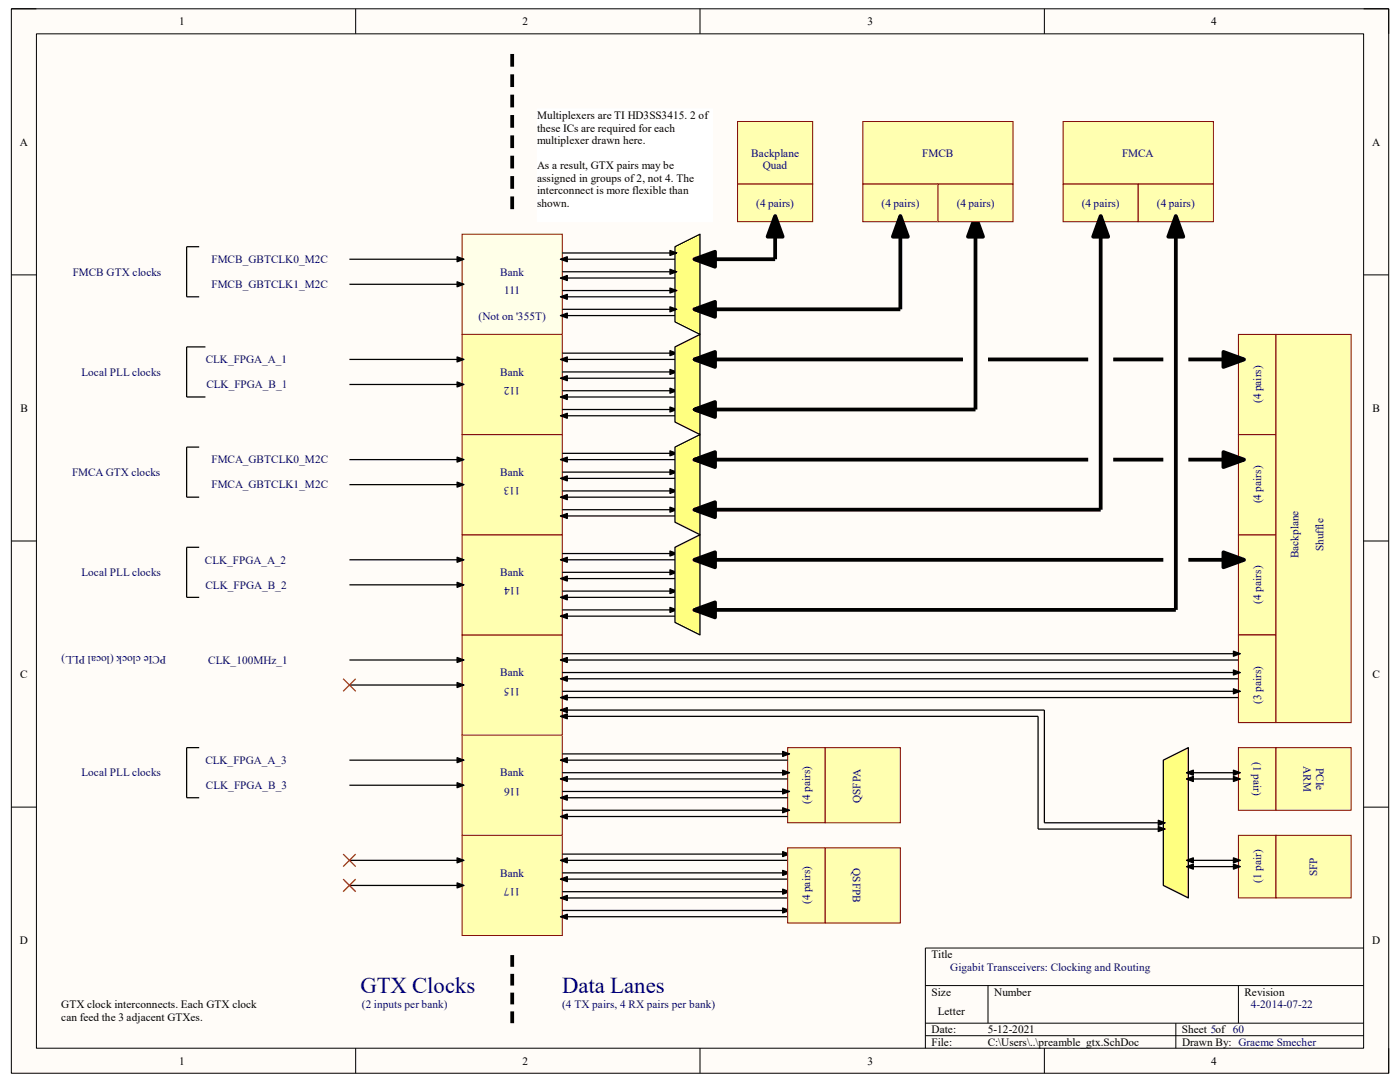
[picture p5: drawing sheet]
<svg xmlns="http://www.w3.org/2000/svg" width="279mm" height="216mm" viewBox="0 0 279 216" stroke-linecap="round" stroke-linejoin="round" font-family="sans-serif">
<path d="M2.3 1.8h274.8v212.4h-274.8z" fill-rule="evenodd" fill="#fffcf8"/>
<path d="M2.3 1.8h274.8v212.4h-274.8z" fill="none" stroke="#000" stroke-width=".2"/>
<path d="M7.3 6.8h264.8v202.4h-264.8z" fill-rule="evenodd" fill="#fffcf8"/>
<g fill="none" stroke="#000" stroke-width=".2">
<path d="M2.3 1.8h5M7.3 6.8h264.8v202.4h-264.8zM71 1.8v4.9M139.7 1.8v4.9M208.4 1.8v5M272.1 1.8h5v5M2.3 54.9h5M272.1 54.9h5M2.3 107.9h5M272.1 107.9h5M2.3 161.1h5M272.1 161.1h5"/>
<path d="M184.7 196.7h87.4M197.2 196.7v7.5M247.2 196.7v7.5M272.1 189.2h-87.4v20M71 209.2v5M139.7 209.2v5M184.7 204.2h87.4M184.7 206.7h87.4M208.4 209.2v5M234.7 204.2v5M277.1 209.2v5"/>
</g>
<path d="M134.7 49.2l5-2.5v20l-5-2.5z" fill-rule="evenodd" fill="#ffff80"/>
<path d="M134.7 49.2l5-2.5v20l-5-2.5z" fill="none" stroke="#000" stroke-width=".25"/>
<path d="M247.2 106.7h7.5v20h-7.5z" fill-rule="evenodd" fill="#ffffb0"/>
<path d="M247.2 106.7h7.5v20h-7.5z" fill="none" stroke="#800000" stroke-width=".2"/>
<path d="M247.2 126.7h7.5v17.5h-7.5z" fill-rule="evenodd" fill="#ffffb0"/>
<path d="M247.2 126.7h7.5v17.5h-7.5z" fill="none" stroke="#800000" stroke-width=".2"/>
<path d="M247.2 86.7h7.5v20h-7.5z" fill-rule="evenodd" fill="#ffffb0"/>
<path d="M247.2 86.7h7.5v20h-7.5z" fill="none" stroke="#800000" stroke-width=".2"/>
<path d="M247.2 66.7h7.5v20h-7.5z" fill-rule="evenodd" fill="#ffffb0"/>
<path d="M247.2 66.7h7.5v20h-7.5z" fill="none" stroke="#800000" stroke-width=".2"/>
<path d="M157.2 149.2h7.5v15h-7.5z" fill-rule="evenodd" fill="#ffffb0"/>
<path d="M157.2 149.2h7.5v15h-7.5z" fill="none" stroke="#800000" stroke-width=".2"/>
<path d="M147.2 24.2h15v12.5h-15z" fill-rule="evenodd" fill="#ffffb0"/>
<path d="M147.2 24.2h15v12.5h-15z" fill="none" stroke="#800000" stroke-width=".2"/>
<path d="M147.2 36.7h15v7.5h-15z" fill-rule="evenodd" fill="#ffffb0"/>
<path d="M147.2 36.7h15v7.5h-15z" fill="none" stroke="#800000" stroke-width=".2"/>
<path d="M172.2 24.2h30v12.5h-30z" fill-rule="evenodd" fill="#ffffb0"/>
<path d="M172.2 24.2h30v12.5h-30z" fill="none" stroke="#800000" stroke-width=".2"/>
<path d="M92.2 166.7h20v20h-20z" fill-rule="evenodd" fill="#ffffb0"/>
<path d="M92.2 166.7h20v20h-20z" fill="none" stroke="#800000" stroke-width=".2"/>
<path d="M92.2 146.7h20v20h-20z" fill-rule="evenodd" fill="#ffffb0"/>
<path d="M92.2 146.7h20v20h-20z" fill="none" stroke="#800000" stroke-width=".2"/>
<path d="M92.2 126.7h20v20h-20z" fill-rule="evenodd" fill="#ffffb0"/>
<path d="M92.2 126.7h20v20h-20z" fill="none" stroke="#800000" stroke-width=".2"/>
<path d="M92.2 106.7h20v20h-20z" fill-rule="evenodd" fill="#ffffb0"/>
<path d="M92.2 106.7h20v20h-20z" fill="none" stroke="#800000" stroke-width=".2"/>
<path d="M92.2 86.7h20v20h-20z" fill-rule="evenodd" fill="#ffffb0"/>
<path d="M92.2 86.7h20v20h-20z" fill="none" stroke="#800000" stroke-width=".2"/>
<path d="M92.2 66.7h20v20h-20z" fill-rule="evenodd" fill="#ffffb0"/>
<path d="M92.2 66.7h20v20h-20z" fill="none" stroke="#800000" stroke-width=".2"/>
<path d="M92.2 46.7h20v20h-20z" fill-rule="evenodd" fill="#ffffe8"/>
<path d="M92.2 46.7h20v20h-20z" fill="none" stroke="#800000" stroke-width=".2"/>
<g fill="none" stroke="#000" stroke-width=".25">
<path d="M39.7 49.2h-2.5v10h2.5M69.7 51.7h22.5M69.7 56.7h22.5M91.2 51.2l1.4 .5-1.4 .5zM91.2 56.2l1.4 .5-1.4 .5zM111.8 51.7l1.4-.5v1zM111.8 55.5l1.4-.5v1zM111.8 59.2l1.4-.5v1zM112.2 51.7h22.5M112.2 59.2h22.5M112.2 50.5h22.5M112.2 55.5h22.5"/>
<path d="M112.2 54.2h22.5M112.2 58h22.5M133.7 50l1.4 .5-1.4 .5zM133.7 53.7l1.4 .5-1.4 .5zM133.7 57.5l1.4 .5-1.4 .5zM41 69.2h-3.8v10h3.8M69.7 71.7h22.5M69.7 76.7h22.5M91.2 71.2l1.4 .5-1.4 .5zM91.2 76.2l1.4 .5-1.4 .5zM111.8 71.7l1.4-.5v1zM111.8 75.5l1.4-.5v1z"/>
<path d="M111.8 79.2l1.4-.5v1zM111.8 63l1.4-.5v1zM112.2 71.7h22.5M112.2 79.2h22.5M112.2 70.5h22.5M112.2 75.5h22.5M112.2 74.2h22.5M112.2 78h22.5M112.2 63h22.5M112.2 61.7h22.5M133.7 70l1.4 .5-1.4 .5zM133.7 73.7l1.4 .5-1.4 .5z"/>
<path d="M133.7 77.5l1.4 .5-1.4 .5zM133.7 61.2l1.4 .5-1.4 .5zM39.8 89.2h-2.6v10h2.6M69.7 91.7h22.5M69.7 96.7h22.5M91.2 91.2l1.4 .5-1.4 .5zM91.2 96.2l1.4 .5-1.4 .5zM111.8 83l1.4-.5v1zM111.8 91.7l1.4-.5v1zM111.8 95.5l1.4-.5v1zM111.8 99.2l1.4-.5v1zM112.2 91.7h22.5"/>
<path d="M112.2 99.2h22.5M112.2 83h22.5M112.2 81.7h22.5M112.2 90.5h22.5M112.2 95.5h22.5M112.2 94.2h22.5M112.2 98h22.5M133.7 81.2l1.4 .5-1.4 .5zM133.7 90l1.4 .5-1.4 .5zM133.7 93.7l1.4 .5-1.4 .5zM133.7 97.5l1.4 .5-1.4 .5zM39.8 109.2h-2.6v10h2.6"/>
<path d="M69.7 111.7h22.5M69.7 116.7h22.5M91.2 111.2l1.4 .5-1.4 .5zM91.2 116.2l1.4 .5-1.4 .5zM111.8 103l1.4-.5v1zM111.8 111.7l1.4-.5v1zM111.8 115.4l1.4-.4v1zM111.8 119.2l1.4-.5v1zM112.2 111.7h22.5M112.2 119.2h22.5M112.2 103h22.5M112.2 101.7h22.5"/>
<path d="M112.2 110.5h22.5M112.2 115.4h22.5M112.2 114.2h22.5M112.2 117.9h22.5M133.7 101.2l1.4 .5-1.4 .5zM133.7 110l1.4 .5-1.4 .5zM133.7 113.7l1.4 .5-1.4 .5zM133.7 117.4l1.4 .5-1.4 .5zM69.7 131.7h22.5M69.7 136.7h22.5M91.2 131.2l1.4 .5-1.4 .5zM91.2 136.2l1.4 .5-1.4 .5z"/>
<path d="M111.8 122.9l1.4-.5v1zM111.8 131.7l1.4-.5v1zM112.2 131.7h135M112.2 122.9h22.5M112.2 121.7h22.5M112.2 130.4h135M133.7 121.2l1.4 .5-1.4 .5zM246.2 129.9l1.3 .5-1.3 .5zM39.8 149.2h-2.6v10h2.6M69.7 151.7h22.5M69.7 156.7h22.5M91.2 151.2l1.4 .5-1.4 .5z"/>
<path d="M91.2 156.2l1.4 .5-1.4 .5zM111.8 151.7l1.4-.5v1zM112.2 151.7h45M112.2 150.4h45M156.2 149.9l1.4 .5-1.4 .5zM69.7 171.7h22.5M69.7 176.7h22.5M91.2 171.2l1.4 .5-1.4 .5zM91.2 176.2l1.4 .5-1.4 .5z"/>
</g>
<g fill="#000">
<path d="M91.2 51.2l1.4 .5-1.4 .5zM91.2 56.2l1.4 .5-1.4 .5zM111.8 51.7l1.4-.5v1zM111.8 55.5l1.4-.5v1zM111.8 59.2l1.4-.5v1zM133.7 50l1.4 .5-1.4 .5zM133.7 53.7l1.4 .5-1.4 .5zM133.7 57.5l1.4 .5-1.4 .5zM91.2 71.2l1.4 .5-1.4 .5zM91.2 76.2l1.4 .5-1.4 .5zM111.8 71.7l1.4-.5v1zM111.8 75.5l1.4-.5v1z"/>
<path d="M111.8 79.2l1.4-.5v1zM111.8 63l1.4-.5v1zM133.7 70l1.4 .5-1.4 .5zM133.7 73.7l1.4 .5-1.4 .5zM133.7 77.5l1.4 .5-1.4 .5zM133.7 61.2l1.4 .5-1.4 .5zM91.2 91.2l1.4 .5-1.4 .5zM91.2 96.2l1.4 .5-1.4 .5zM111.8 83l1.4-.5v1zM111.8 91.7l1.4-.5v1zM111.8 95.5l1.4-.5v1zM111.8 99.2l1.4-.5v1z"/>
<path d="M133.7 81.2l1.4 .5-1.4 .5zM133.7 90l1.4 .5-1.4 .5zM133.7 93.7l1.4 .5-1.4 .5zM133.7 97.5l1.4 .5-1.4 .5zM91.2 111.2l1.4 .5-1.4 .5zM91.2 116.2l1.4 .5-1.4 .5zM111.8 103l1.4-.5v1zM111.8 111.7l1.4-.5v1zM111.8 115.4l1.4-.4v1zM111.8 119.2l1.4-.5v1zM133.7 101.2l1.4 .5-1.4 .5zM133.7 110l1.4 .5-1.4 .5z"/>
<path d="M133.7 113.7l1.4 .5-1.4 .5zM133.7 117.4l1.4 .5-1.4 .5zM91.2 131.2l1.4 .5-1.4 .5zM91.2 136.2l1.4 .5-1.4 .5zM111.8 122.9l1.4-.5v1zM111.8 131.7l1.4-.5v1zM133.7 121.2l1.4 .5-1.4 .5zM246.2 129.9l1.3 .5-1.3 .5zM91.2 151.2l1.4 .5-1.4 .5zM91.2 156.2l1.4 .5-1.4 .5zM111.8 151.7l1.4-.5v1zM156.2 149.9l1.4 .5-1.4 .5z"/>
<path d="M91.2 171.2l1.4 .5-1.4 .5zM91.2 176.2l1.4 .5-1.4 .5z"/>
</g>
<path d="M68.5 135.4l2.5 2.5M71 135.4l-2.5 2.5M68.5 170.4l2.5 2.5M68.5 175.4l2.5 2.5M71 170.4l-2.5 2.5M71 175.4l-2.5 2.5" fill="none" stroke="#c30" stroke-width=".25"/>
<path d="M254.7 66.7h14.9v77.5h-14.9z" fill-rule="evenodd" fill="#ffffb0"/>
<path d="M254.7 66.7h14.9v77.5h-14.9z" fill="none" stroke="#800000" stroke-width=".2"/>
<path d="M138.6 51.7l4.1-1.5v3zM154.7 43.1l1.5 4.1h-3zM154.7 44.2v7.5h-15" fill="none" stroke="#000" stroke-width=".75" stroke-linecap="butt"/>
<path d="M138.6 51.7l4.1-1.5v3zM154.7 43.1l1.5 4.1h-3z" fill="#000"/>
<path d="M172.2 36.7h15v7.5h-15z" fill-rule="evenodd" fill="#ffffb0"/>
<path d="M172.2 36.7h15v7.5h-15z" fill="none" stroke="#800000" stroke-width=".2"/>
<path d="M179.7 43.1l1.5 4.1h-3zM179.7 44.2v17.5h-40M138.6 61.7l4.1-1.5v3z" fill="none" stroke="#000" stroke-width=".75" stroke-linecap="butt"/>
<path d="M179.7 43.1l1.5 4.1h-3zM138.6 61.7l4.1-1.5v3z" fill="#000"/>
<path d="M134.7 69.2l5-2.5v20l-5-2.5z" fill-rule="evenodd" fill="#ffff80"/>
<path d="M134.7 69.2l5-2.5v20l-5-2.5z" fill="none" stroke="#000" stroke-width=".25"/>
<path d="M134.7 89.2l5-2.5v20l-5-2.5z" fill-rule="evenodd" fill="#ffff80"/>
<path d="M134.7 89.2l5-2.5v20l-5-2.5z" fill="none" stroke="#000" stroke-width=".25"/>
<path d="M134.7 109.2l5-2.5v20l-5-2.5z" fill-rule="evenodd" fill="#ffff80"/>
<path d="M134.7 109.2l5-2.5v20l-5-2.5z" fill="none" stroke="#000" stroke-width=".25"/>
<path d="M194.7 43.1l1.5 4.1h-3zM194.7 44.2v37.5h-55M138.6 81.7l4.1-1.5v3z" fill="none" stroke="#000" stroke-width=".75" stroke-linecap="butt"/>
<path d="M194.7 43.1l1.5 4.1h-3zM138.6 81.7l4.1-1.5v3z" fill="#000"/>
<path d="M187.2 36.7h15v7.5h-15z" fill-rule="evenodd" fill="#ffffb0"/>
<path d="M187.2 36.7h15v7.5h-15z" fill="none" stroke="#800000" stroke-width=".2"/>
<path d="M212.2 24.2h30v12.5h-30z" fill-rule="evenodd" fill="#ffffb0"/>
<path d="M212.2 24.2h30v12.5h-30z" fill="none" stroke="#800000" stroke-width=".2"/>
<path d="M212.2 36.7h15v7.5h-15z" fill-rule="evenodd" fill="#ffffb0"/>
<path d="M212.2 36.7h15v7.5h-15z" fill="none" stroke="#800000" stroke-width=".2"/>
<path d="M227.2 36.7h15v7.5h-15z" fill-rule="evenodd" fill="#ffffb0"/>
<path d="M227.2 36.7h15v7.5h-15z" fill="none" stroke="#800000" stroke-width=".2"/>
<g fill="none" stroke="#000" stroke-width=".75" stroke-linecap="butt">
<path d="M219.7 43.1l1.5 4.1h-3zM219.7 44.2v57.5h-80M234.7 43.1l1.5 4.1h-3zM234.7 44.2v77.5h-95M138.6 71.7l4.1-1.5v3zM139.7 71.7h52.5M197.2 71.7h20M222.2 71.7h10M237.2 71.7h10M244.2 70.2l4.1 1.5-4.1 1.5zM138.6 91.7l4.1-1.5v3zM139.7 91.7h77.5"/>
<path d="M222.2 91.7h10M237.2 91.7h10M244.2 90.2l4.1 1.5-4.1 1.5zM138.6 101.7l4.1-1.5v3zM138.6 111.7l4.1-1.5v3zM139.7 111.7h92.5M237.2 111.7h10M244.2 110.2l4.1 1.5-4.1 1.5zM138.6 121.7l4.1-1.5v3z"/>
</g>
<path d="M219.7 43.1l1.5 4.1h-3zM234.7 43.1l1.5 4.1h-3zM138.6 71.7l4.1-1.5v3zM244.2 70.2l4.1 1.5-4.1 1.5zM138.6 91.7l4.1-1.5v3zM244.2 90.2l4.1 1.5-4.1 1.5zM138.6 101.7l4.1-1.5v3zM138.6 111.7l4.1-1.5v3zM244.2 110.2l4.1 1.5-4.1 1.5zM138.6 121.7l4.1-1.5v3z" fill="#000"/>
<path d="M164.7 149.2h15v15h-15z" fill-rule="evenodd" fill="#ffffb0"/>
<path d="M164.7 149.2h15v15h-15z" fill="none" stroke="#800000" stroke-width=".2"/>
<g fill="none" stroke="#000" stroke-width=".25">
<path d="M111.8 155.4l1.4-.5v1zM111.8 159.2l1.4-.5v1zM112.2 155.4h45M112.2 154.2h45M112.2 159.2h45M112.2 157.9h45M156.2 153.7l1.4 .5-1.4 .5zM156.2 157.4l1.4 .5-1.4 .5zM111.8 162.9l1.4-.5v1zM111.8 171.7l1.4-.5v1zM111.8 175.4l1.4-.5v1zM111.8 179.2l1.4-.5v1z"/>
<path d="M112.2 162.9h45M112.2 161.7h45M112.2 171.7h45M112.2 170.4h45M112.2 175.4h45M112.2 174.2h45M112.2 179.2h45M112.2 177.9h45M156.2 161.2l1.4 .5-1.4 .5zM156.2 169.9l1.4 .5-1.4 .5zM156.2 173.7l1.4 .5-1.4 .5zM156.2 177.4l1.4 .5-1.4 .5z"/>
<path d="M111.8 182.9l1.4-.5v1zM112.2 182.9h45M112.2 181.7h45M156.2 181.2l1.4 .5-1.4 .5z"/>
</g>
<g fill="#000">
<path d="M111.8 155.4l1.4-.5v1zM111.8 159.2l1.4-.5v1zM156.2 153.7l1.4 .5-1.4 .5zM156.2 157.4l1.4 .5-1.4 .5zM111.8 162.9l1.4-.5v1zM111.8 171.7l1.4-.5v1zM111.8 175.4l1.4-.5v1zM111.8 179.2l1.4-.5v1zM156.2 161.2l1.4 .5-1.4 .5zM156.2 169.9l1.4 .5-1.4 .5zM156.2 173.7l1.4 .5-1.4 .5zM156.2 177.4l1.4 .5-1.4 .5z"/>
<path d="M111.8 182.9l1.4-.5v1zM156.2 181.2l1.4 .5-1.4 .5z"/>
</g>
<path d="M157.2 169.2h7.5v15h-7.5z" fill-rule="evenodd" fill="#ffffb0"/>
<path d="M157.2 169.2h7.5v15h-7.5z" fill="none" stroke="#800000" stroke-width=".2"/>
<path d="M164.7 169.2h15v15h-15z" fill-rule="evenodd" fill="#ffffb0"/>
<path d="M164.7 169.2h15v15h-15z" fill="none" stroke="#800000" stroke-width=".2"/>
<path d="M102.2 10.8v2.5M102.2 14.8v2.6M102.2 18.9v2.5M102.2 23v2.5M102.2 27v2.5M102.2 31.1v2.5M102.2 35.1v2.6M102.2 39.2v2.5M102.2 190.6v2.3M102.2 194.3v2.4M102.2 198.1v2.3M102.2 201.8v2.4" fill="none" stroke="#000" stroke-width=".75" stroke-linecap="butt"/>
<path d="M111.8 135.4l1.4-.5v1zM112.2 135.4h135M112.2 134.2h135M246.2 133.7l1.3 .5-1.3 .5z" fill="none" stroke="#000" stroke-width=".25"/>
<path d="M111.8 135.4l1.4-.5v1zM246.2 133.7l1.3 .5-1.3 .5z" fill="#000"/>
<path d="M247.2 166.7h7.5v12.5h-7.5z" fill-rule="evenodd" fill="#ffffb0"/>
<path d="M247.2 166.7h7.5v12.5h-7.5z" fill="none" stroke="#800000" stroke-width=".2"/>
<path d="M254.7 166.7h14.9v12.5h-14.9z" fill-rule="evenodd" fill="#ffffb0"/>
<path d="M254.7 166.7h14.9v12.5h-14.9z" fill="none" stroke="#800000" stroke-width=".2"/>
<path d="M247.2 149.2h7.5v12.5h-7.5z" fill-rule="evenodd" fill="#ffffb0"/>
<path d="M247.2 149.2h7.5v12.5h-7.5z" fill="none" stroke="#800000" stroke-width=".2"/>
<path d="M254.7 149.2h14.9v12.5h-14.9z" fill-rule="evenodd" fill="#ffffb0"/>
<path d="M254.7 149.2h14.9v12.5h-14.9z" fill="none" stroke="#800000" stroke-width=".2"/>
<path d="M232.2 151.7l5-2.5v30l-5-2.5z" fill-rule="evenodd" fill="#ffff80"/>
<g fill="none" stroke="#000" stroke-width=".25">
<path d="M111.8 139.2l1.4-.5v1zM112.2 139.2h135M112.2 137.9h135M246.2 137.4l1.3 .5-1.3 .5zM111.8 141.7l1.4-.5v1zM111.8 142.9l1.4-.5v1zM112.2 141.7h96.2v22.5h23.8M112.2 142.9h95v22.5h25M232.2 151.7l5-2.5v30l-5-2.5zM236.8 154.2l1.4-.5v1zM236.8 155.4l1.4-.5v1zM237.2 154.2h10"/>
<path d="M237.2 155.4h10M246.2 153.7l1.3 .5-1.3 .5zM246.2 154.9l1.3 .5-1.3 .5zM231.2 163.7l1.3 .5-1.3 .5zM231.2 164.9l1.3 .5-1.3 .5zM236.8 171.7l1.4-.5v1zM236.8 172.9l1.4-.5v1zM237.2 171.7h10M237.2 172.9h10M246.2 171.2l1.3 .5-1.3 .5zM246.2 172.4l1.3 .5-1.3 .5z"/>
</g>
<g fill="#000">
<path d="M111.8 139.2l1.4-.5v1zM246.2 137.4l1.3 .5-1.3 .5zM111.8 141.7l1.4-.5v1zM111.8 142.9l1.4-.5v1zM236.8 154.2l1.4-.5v1zM236.8 155.4l1.4-.5v1zM246.2 153.7l1.3 .5-1.3 .5zM246.2 154.9l1.3 .5-1.3 .5zM231.2 163.7l1.3 .5-1.3 .5zM231.2 164.9l1.3 .5-1.3 .5zM236.8 171.7l1.4-.5v1zM236.8 172.9l1.4-.5v1z"/>
<path d="M246.2 171.2l1.3 .5-1.3 .5zM246.2 172.4l1.3 .5-1.3 .5z"/>
</g>
<path d="M107.2 21.7h35v22.5h-35z" fill-rule="evenodd" fill="#fff"/>
<path d="M107.2 21.7h35v22.5h-35z" fill="none" stroke="#fff" stroke-width=".2"/>
<g font-size="4.5" fill="#000080">
<text x="71.9" y="198.2">GTX Clocks</text>
<text x="112.2" y="198.2">Data Lanes</text>
</g>
<g font-size="2.2">
<text x="35.7" y="5">1</text>
<text x="104.3" y="5">2</text>
<text x="173.1" y="5">3</text>
<text x="241.7" y="5">4</text>
<text x="107.2" y="23.7">Multiplexers are TI HD3SS3415. 2 of</text>
<text x="3.9" y="29.1">A</text>
<text x="107.2" y="26.2">these ICs are required for each</text>
<text x="107.2" y="28.7">multiplexer drawn here.</text>
<text x="273.8" y="29.1">A</text>
<text x="107.2" y="33.7">As a result, GTX pairs may be</text>
<text x="107.2" y="36.2">assigned in groups of 2, not 4. The</text>
<text x="107.2" y="38.7">interconnect is more flexible than</text>
<text x="107.2" y="41.2">shown.</text>
<text x="4.1" y="82.2">B</text>
<text x="273.9" y="82.2">B</text>
<text x="4" y="135.3">C</text>
<text x="273.9" y="135.3">C</text>
<text x="4" y="188.4">D</text>
<text x="185.9" y="191.2">Title</text>
<text x="273.9" y="188.4">D</text>
<text x="12.2" y="201.2">GTX clock interconnects. Each GTX clock</text>
<text x="12.2" y="203.7">can feed the 3 adjacent GTXes.</text>
<text x="185.9" y="198.7">Size</text>
<text x="187.2" y="202.4">Letter</text>
<text x="198.4" y="198.7">Number</text>
<text x="248.4" y="198.7">Revision</text>
<text x="185.9" y="206.2">Date:</text>
<text x="185.9" y="208.7">File:</text>
<text x="197.1" y="208.7">C:\Users\..\preamble_gtx.SchDoc</text>
<text x="197.1" y="206.2">5-12-2021</text>
<text x="235.9" y="206.2">Sheet 5of 60</text>
<text x="235.9" y="208.7">Drawn By: Graeme Smecher</text>
<text x="35.7" y="212.4">1</text>
<text x="104.3" y="212.4">2</text>
<text x="173.1" y="212.4">3</text>
<text x="241.7" y="212.4">4</text>
</g>
<g font-size="2.2" fill="#000080">
<text x="149.9" y="31.2">Backplane</text>
<text x="152.2" y="33.7">Quad</text>
<text x="184.1" y="31.2">FMCB</text>
<text x="223.9" y="31.2">FMCA</text>
<text x="150.9" y="41.2">(4 pairs)</text>
<text x="175.9" y="41.2">(4 pairs)</text>
<text x="190.9" y="41.2">(4 pairs)</text>
<text x="215.9" y="41.2">(4 pairs)</text>
<text x="230.9" y="41.2">(4 pairs)</text>
<text x="42.2" y="52.5">FMCB_GBTCLK0_M2C</text>
<text x="14.5" y="55">FMCB GTX clocks</text>
<text x="42.2" y="57.5">FMCB_GBTCLK1_M2C</text>
<text x="99.8" y="55">Bank</text>
<text x="100.6" y="58.8">111</text>
<text x="95.5" y="63.8">(Not on '355T)</text>
<text x="16.3" y="75">Local PLL clocks</text>
<text x="41.1" y="72.5">CLK_FPGA_A_1</text>
<text x="41.2" y="77.5">CLK_FPGA_B_1</text>
<text x="99.8" y="75">Bank</text>
<text x="103.8" y="77.2" transform="rotate(-180 103.8 77.2)">112</text>
<text x="251.7" y="80.5" transform="rotate(-90 251.7 80.5)">(4 pairs)</text>
<text x="14.4" y="95">FMCA GTX clocks</text>
<text x="42.2" y="92.5">FMCA_GBTCLK0_M2C</text>
<text x="99.8" y="95">Bank</text>
<text x="42.2" y="97.5">FMCA_GBTCLK1_M2C</text>
<text x="103.8" y="97.2" transform="rotate(-180 103.8 97.2)">113</text>
<text x="251.7" y="100.5" transform="rotate(-90 251.7 100.5)">(4 pairs)</text>
<text x="40.9" y="112.5">CLK_FPGA_A_2</text>
<text x="259.2" y="111.4" transform="rotate(-90 259.2 111.4)">Backplane</text>
<text x="264.2" y="110" transform="rotate(-90 264.2 110)">Shuffle</text>
<text x="16.3" y="115">Local PLL clocks</text>
<text x="41" y="117.5">CLK_FPGA_B_2</text>
<text x="99.8" y="115">Bank</text>
<text x="103.9" y="117.2" transform="rotate(-180 103.9 117.2)">114</text>
<text x="251.7" y="120.4" transform="rotate(-90 251.7 120.4)">(4 pairs)</text>
<text x="33.1" y="130.9" transform="rotate(-180 33.1 130.9)">PCIe clock (local PLL)</text>
<text x="41.6" y="132.5">CLK_100MHz_1</text>
<text x="99.8" y="135">Bank</text>
<text x="103.8" y="137.2" transform="rotate(-180 103.8 137.2)">115</text>
<text x="251.7" y="140.4" transform="rotate(-90 251.7 140.4)">(3 pairs)</text>
<text x="16.3" y="154.9">Local PLL clocks</text>
<text x="41" y="152.4">CLK_FPGA_A_3</text>
<text x="99.8" y="154.9">Bank</text>
<text x="250.1" y="152.1" transform="rotate(90 250.1 152.1)">(1 pair)</text>
<text x="260.1" y="152.9" transform="rotate(90 260.1 152.9)">ARM</text>
<text x="262.6" y="153.2" transform="rotate(90 262.6 153.2)">PCIe</text>
<text x="41.1" y="157.4">CLK_FPGA_B_3</text>
<text x="103.9" y="157.1" transform="rotate(-180 103.9 157.1)">116</text>
<text x="161.7" y="160.4" transform="rotate(-90 161.7 160.4)">(4 pairs)</text>
<text x="171.7" y="160.2" transform="rotate(-90 171.7 160.2)">QSFPA</text>
<text x="170.2" y="173.3" transform="rotate(90 170.2 173.3)">QSFPB</text>
<text x="99.8" y="174.9">Bank</text>
<text x="103.8" y="177.2" transform="rotate(-180 103.8 177.2)">117</text>
<text x="251.7" y="176.2" transform="rotate(-90 251.7 176.2)">(1 pair)</text>
<text x="262.9" y="174.8" transform="rotate(-90 262.9 174.8)">SFP</text>
<text x="161.7" y="180.4" transform="rotate(-90 161.7 180.4)">(4 pairs)</text>
<text x="189.7" y="193.7">Gigabit Transceivers: Clocking and Routing</text>
<text x="72.2" y="201.2">(2 inputs per bank)</text>
<text x="112.2" y="201.2">(4 TX pairs, 4 RX pairs per bank)</text>
<text x="249.6" y="201.2">4-2014-07-22</text>
</g>
</svg>
